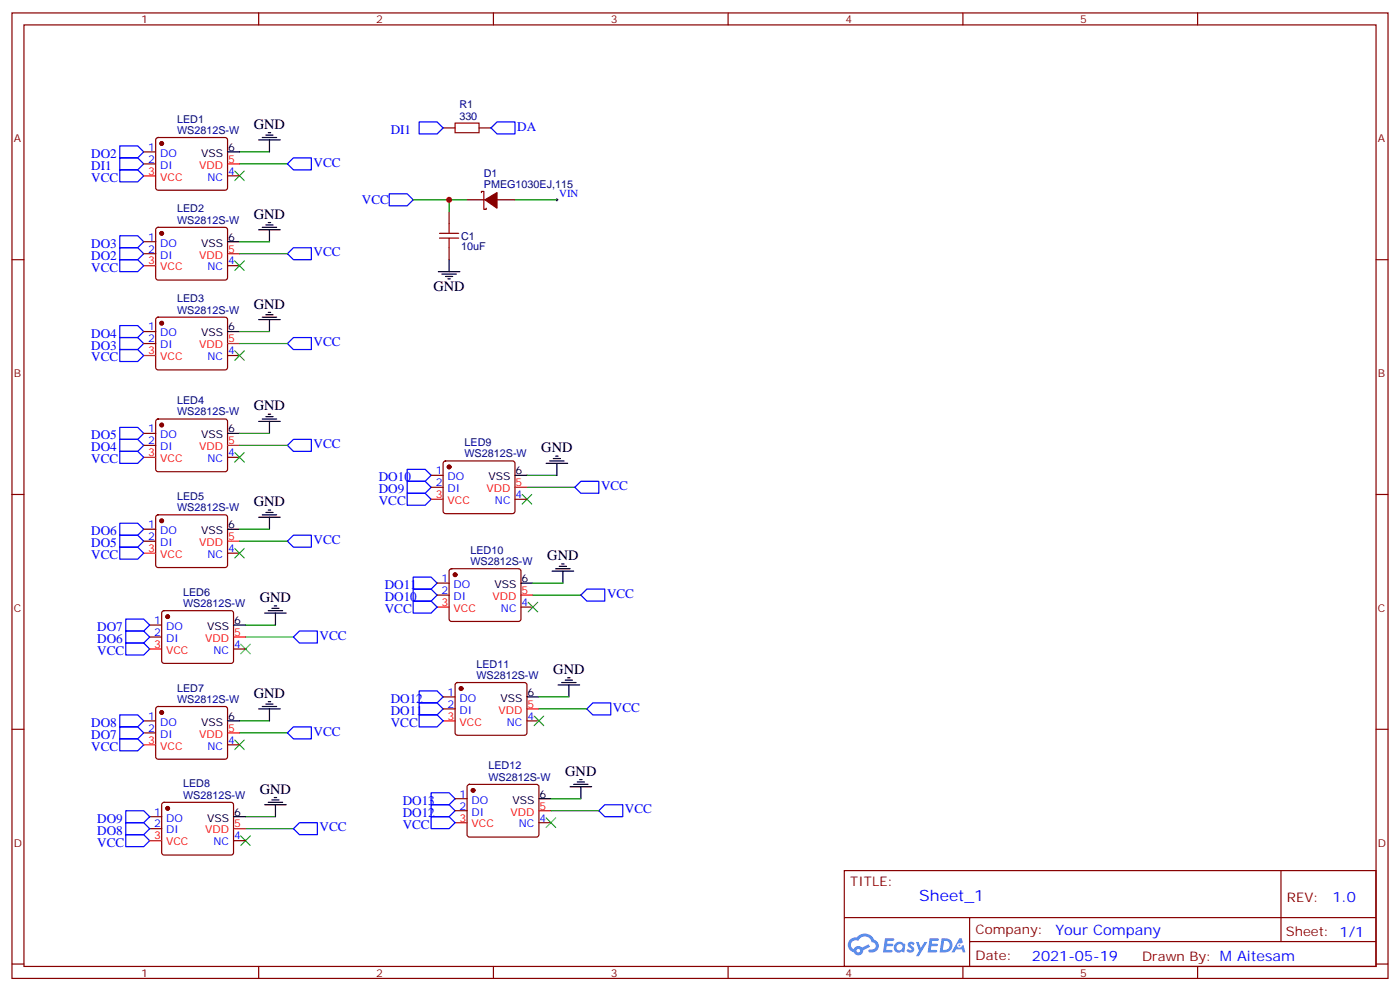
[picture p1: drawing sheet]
<svg xmlns="http://www.w3.org/2000/svg" width="412mm" height="292mm" viewBox="0 0 412 292" stroke-linecap="round" stroke-linejoin="round" font-family="sans-serif">
<g fill="none" stroke="#870000" stroke-width=".35">
<path d="M3.5 3.8h405.4v284.3h-405.4zM7.1 7.3h398.2v277.3h-398.2zM76.2 3.8v3.5M145.3 3.8v3.5M214.5 3.8v3.5M283.6 3.8v3.5M352.8 3.8v3.5M3.5 76.5h3.6M405.3 76.5h3.6M3.5 145.6h3.6M405.3 145.6h3.6M3.5 214.8h3.6"/>
<path d="M405.3 214.8h3.6M248.7 256.4h156.6v28.2h-156.6zM377.3 256.4v20.9M248.7 270.2h156.5M285.6 277.3h119.6M285.6 270.2v14.2M3.5 283.9h3.6M76.2 284.6v3.5M145.3 284.6v3.5M214.5 284.6v3.5M283.6 284.6v3.5M352.8 284.6v3.5"/>
<path d="M405.3 283.9h3.6"/>
</g>
<g fill="#5487ff">
<path d="M267.7 277.6a1.22 1.22 0 0 1 1.7 .2l-.4 .6a.47 .47 0 0 0-.3-.4 .47 .47 0 0 0-.5 .2l.1 .2a1.14 1.14 0 0 1 .8 1.8 1.14 1.14 0 0 1-1.9 0l-.2-.2 .5-.6 .7 .5a.29 .29 0 0 0 .3-.3 .29 .29 0 0 0-.2-.3 1.04 1.04 0 0 1-.6-1.7z"/>
<path d="M260.7 276.3h2.4l.3 .2-.2 .5-1.8 .1-.1 .8h1.5l.3 .4-.3 .4h-1.6l-.2 1.1h1.7l.2 .3-.2 .3-2.6 .1z"/>
<path d="M273.8 276.3h2.4l.3 .2-.1 .5-1.8 .1-.2 .8h1.6l.3 .4-.4 .4h-1.6l-.1 1.1h1.7l.2 .3-.2 .3-2.6 .1z"/>
<path d="M282.6 276.3h.7l.3 1.3-.6 .3a.69 .69 0 0 0-1 .3 .69 .69 0 0 0 .4 .9 .69 .69 0 0 0 .9-.6l.5-.2 .6 2.2h-.8l-.2-.9h-1.8l-.5 .9h-.8z"/>
<path d="M269.8 277.4h.8l.6 1.8 1.1-1.8h.9l-2.6 4.2h-.8l.9-1.5z"/>
<path d="M277.4 276.3l-.6 4.2h1.3a2.11 2.11 0 0 0 2.5-2.1 2.11 2.11 0 0 0-2.5-2.1zM278.1 277.1a1.39 1.39 0 0 1 1.7 1.4 1.39 1.39 0 0 1-1.8 1.3h-.3z"/>
<path d="M263.7 277.9a1.54 1.54 0 0 0-.1 2.2 1.54 1.54 0 0 0 2.2 .1l.6 .3 .3-2.3-.2-.3h-.4a1.49 1.49 0 0 0-2.4 0zM264 278.9a.94 .94 0 0 1 1.8 0 .94 .94 0 0 1-1.8 0z"/>
<path d="M250.4 276.7a2.18 2.18 0 0 0 1.1 3.7 1.44 1.44 0 0 0 1.6 .9 1.44 1.44 0 0 0 1.2-1.4l2-1.1-.5-.7-1.9 1a1.47 1.47 0 0 0-2.4 .4 1.39 1.39 0 0 1-.7-1.9 1.39 1.39 0 0 1 2-.5 2.12 2.12 0 0 1 2.2-1.3 2.12 2.12 0 0 1 1.9 1.7 1.14 1.14 0 0 1 1.1 1.4 1.14 1.14 0 0 1-1.7 .7 .43 .43 0 0 0-.5 .4 .43 .43 0 0 0 .4 .5 1.98 1.98 0 0 0 2.5-1.2 1.98 1.98 0 0 0-1.2-2.6 3.1 3.1 0 0 0-5.3-.6l-.9 .1zM252.3 280a.55 .55 0 0 1 1.1 0 .55 .55 0 0 1-1.1 0z"/>
<circle cx="282.6" cy="278.4" r=".26"/>
</g>
<g fill="none" stroke="#00f" stroke-width=".35">
<path d="M123.5 35.9h5.3l1.7 1.8-1.7 1.7h-5.3zM146.4 35.9h5.3v3.5h-5.3l-1.8-1.7zM35.3 43h5.3l1.7 1.7-1.7 1.8h-5.3zM35.3 46.5h5.3l1.7 1.8-1.7 1.7h-5.3zM35.3 50h5.3l1.7 1.8-1.7 1.8h-5.3zM84.7 48.3l1.7-1.8h5.3v3.5h-5.3zM114.7 57.1h5.2l1.8 1.7-1.8 1.8h-5.2zM35.3 69.4h5.3l1.7 1.8-1.7 1.8h-5.3zM35.3 73h5.3l1.7 1.7-1.7 1.8h-5.3zM35.3 76.5h5.3l1.7 1.7-1.7 1.8h-5.3zM84.7 74.7l1.7-1.7h5.3v3.5h-5.3zM35.3 95.9h5.3l1.7 1.7-1.7 1.8h-5.3z"/>
<path d="M35.3 99.4h5.3l1.7 1.8-1.7 1.7h-5.3zM35.3 102.9h5.3l1.7 1.8-1.7 1.8h-5.3zM84.7 101.2l1.7-1.8h5.3v3.5h-5.3zM35.3 129.4h5.3l1.7 1.8-1.7 1.7h-5.3zM35.3 125.9h5.3l1.7 1.7-1.7 1.8h-5.3zM35.3 132.9h5.3l1.7 1.8-1.7 1.8h-5.3zM84.7 131.2l1.7-1.8h5.3v3.5h-5.3zM119.9 138.2h5.3l1.8 1.8-1.8 1.7h-5.3zM35.3 157.6h5.3l1.7 1.8-1.7 1.7h-5.3zM35.3 154.1h5.3l1.7 1.8-1.7 1.7h-5.3zM84.7 159.4l1.7-1.8h5.3v3.5h-5.3zM119.9 141.7h5.3l1.8 1.8-1.8 1.8h-5.3z"/>
<path d="M119.9 145.3h5.3l1.8 1.7-1.8 1.8h-5.3zM169.3 143.5l1.8-1.8h5.3v3.6h-5.3zM35.3 161.1h5.3l1.7 1.8-1.7 1.8h-5.3zM121.7 170h5.3l1.8 1.7-1.8 1.8h-5.3zM121.7 173.5h5.3l1.8 1.8-1.8 1.7h-5.3zM121.7 177h5.3l1.8 1.8-1.8 1.8h-5.3zM171.1 175.3l1.8-1.8h5.3v3.5h-5.3zM37 189.4h5.3l1.8 1.7-1.8 1.8h-5.3zM37 182.3h5.3l1.8 1.8-1.8 1.7h-5.3zM37 185.8h5.3l1.8 1.8-1.8 1.8h-5.3zM86.4 187.6l1.8-1.8h5.3v3.6h-5.3zM35.3 217.6h5.3l1.7 1.8-1.7 1.7h-5.3z"/>
<path d="M35.3 210.5h5.3l1.7 1.8-1.7 1.8h-5.3zM35.3 214.1h5.3l1.7 1.7-1.7 1.8h-5.3zM84.7 215.8l1.7-1.7h5.3v3.5h-5.3zM123.5 203.5h5.3l1.7 1.7-1.7 1.8h-5.3zM123.5 207h5.3l1.7 1.8-1.7 1.7h-5.3zM123.5 210.5h5.3l1.7 1.8-1.7 1.8h-5.3zM174.6 207h5.3v3.5h-5.3l-1.7-1.7zM37 238.8h5.3l1.8 1.7-1.8 1.8h-5.3zM127 233.5h5.3l1.8 1.7-1.8 1.8h-5.3zM127 237h5.3l1.8 1.8-1.8 1.7h-5.3zM176.4 238.8l1.8-1.8h5.2v3.5h-5.2zM37 245.8h5.3l1.8 1.8-1.8 1.7h-5.3z"/>
<path d="M37 242.3h5.3l1.8 1.8-1.8 1.7h-5.3zM86.4 244.1l1.8-1.8h5.3v3.5h-5.3zM127 240.5h5.3l1.8 1.8-1.8 1.8h-5.3z"/>
</g>
<g fill="#870000" stroke="#870000" stroke-width=".35">
<path d="M142.9 58.8l3.5-2.1v4.6z"/>
<circle cx="139.3" cy="232.8" r=".53"/>
<circle cx="135.8" cy="202.8" r=".53"/>
<circle cx="134.1" cy="169.3" r=".53"/>
<circle cx="132.3" cy="137.5" r=".53"/>
<circle cx="49.4" cy="238.1" r=".53"/>
<circle cx="47.6" cy="209.8" r=".53"/>
<circle cx="49.4" cy="181.6" r=".53"/>
<circle cx="47.6" cy="153.4" r=".53"/>
<circle cx="47.6" cy="125.2" r=".53"/>
<circle cx="47.6" cy="95.2" r=".53"/>
<circle cx="47.6" cy="68.7" r=".53"/>
<circle cx="47.6" cy="42.3" r=".53"/>
</g>
<g fill="none" stroke="#870000" stroke-width=".35">
<path d="M130.5 37.7h3.6M141.1 37.7h3.5M42.3 44.7h3.6M42.3 48.3h3.6M46.1 40.7l.5-.2h19.7l.5 .2 .2 .5v14.4l-.7 .4h-20l-.4-.7v-14.1zM67 51.8h3.6M137.6 58.8h5.3M141.8 56.7v-.3h.7v5.3h.7v-.4M146.4 58.8h5.3M42.3 71.2h3.6M42.3 74.7h3.6M46.1 67.2l.5-.2h19.7l.5 .2 .2 .5v14.3l-.7 .5-20-.1-.4-.6v-14.1z"/>
<path d="M67 78.2h3.6M132.3 62.4v3.5M132.3 73v3.5M42.3 97.6h3.6M46.1 93.6l.5-.2h19.7l.5 .2 .2 .5v14.4l-.7 .4h-20l-.4-.7v-14.1zM42.3 101.2h3.6M67 104.7h3.6M42.3 127.6h3.6M42.3 131.2h3.6M46.1 123.6l.5-.2h19.7l.5 .2 .2 .5v14.4l-.7 .4h-20l-.4-.7v-14.1zM67 134.7h3.6M127 140h3.5"/>
<path d="M130.8 136l.4-.3h19.8l.5 .3 .2 .5-.1 14.3-.6 .5-20-.1-.5-.6v-14.1zM42.3 155.9h3.6M42.3 159.4h3.6M46.1 151.8l.5-.2h19.7l.5 .2 .2 .5v14.4l-.7 .4h-20l-.4-.7v-14.1zM127 143.5h3.5M151.7 147h3.5M67 162.9h3.6M128.8 171.7h3.5M128.8 175.3h3.5M132.5 167.7l.5-.2h19.8l.5 .2 .2 .5-.1 14.4-.6 .4h-20.1l-.4-.7v-14.1zM153.5 178.8h3.5M44.1 184.1h3.5"/>
<path d="M44.1 187.6h3.5M47.9 180.1l.4-.3h19.8l.5 .3 .2 .5-.1 14.3-.6 .5-20-.1-.5-.6v-14.1zM68.8 191.1h3.5M42.3 212.3h3.6M42.3 215.8h3.6M46.1 208.3l.5-.2h19.7l.5 .2 .2 .5v14.4l-.7 .4-20-.1-.4-.6v-14.1zM67 219.4h3.6M130.5 205.2h3.6M130.5 208.8h3.6M134.3 201.2l.5-.2h19.7l.5 .2 .2 .5v14.4l-.7 .4h-20l-.4-.7v-14.1zM155.2 212.3h3.5M47.9 236.5l.4-.2h19.8l.5 .2 .2 .5-.1 14.4-.6 .4-20-.1-.5-.6v-14.1z"/>
<path d="M134.1 235.2h3.5M134.1 238.8h3.5M137.8 231.2l.5-.2h19.7l.5 .2 .2 .5v14.4l-.7 .4h-20l-.4-.7v-14.1zM44.1 240.5h3.5M44.1 244.1h3.5M68.8 247.6h3.5M158.7 242.3h3.6"/>
</g>
<g fill="none" stroke="#f00" stroke-width=".35">
<path d="M42.3 51.8h3.6M67 48.3h3.6M42.3 78.2h3.6M67 74.7h3.6M42.3 104.7h3.6M67 101.2h3.6M42.3 134.7h3.6M67 131.2h3.6M67 159.4h3.6M127 147h3.5M151.7 143.5h3.5M42.3 162.9h3.6"/>
<path d="M128.8 178.8h3.5M153.5 175.3h3.5M44.1 191.1h3.5M68.8 187.6h3.5M42.3 219.4h3.6M67 215.8h3.6M130.5 212.3h3.6M155.2 208.8h3.5M158.7 238.8h3.6M44.1 247.6h3.5M68.8 244.1h3.5M134.1 242.3h3.5"/>
</g>
<g fill="none" stroke="#000" stroke-width=".35">
<path d="M78.3 39.8h2.1M79 39.1h.7M67 44.7h3.6M76.2 41.2h6.3M77.3 40.5h4.2M79.4 41.2v3.5M67 71.2h3.6M76.2 67.7h6.3M77.3 67h4.2M78.3 66.3h2.1M79 65.5h.7M79.4 67.7v3.5"/>
<path d="M132.3 76.5v3.5M67 97.6h3.6M76.2 94.1h6.3M77.3 93.4h4.2M78.3 92.7h2.1M79 92h.7M79.4 94.1v3.5M129.1 80h6.4M130.2 80.7h4.2M131.2 81.4h2.1M131.9 82.1h.7M67 127.6h3.6"/>
<path d="M76.2 124.1h6.3M77.3 123.4h4.2M78.3 122.7h2.1M79 122h.7M79.4 124.1v3.5M151.7 140h3.5M160.9 136.5h6.3M161.9 135.7h4.3M163 135h2.1M163.7 134.3h.7M164 136.5v3.5M67 155.9h3.6"/>
<path d="M76.2 152.3h6.3M77.3 151.6h4.2M78.3 150.9h2.1M79 150.2h.7M79.4 152.3v3.6M79 179.8h4.3M80.1 179.1h2.1M80.8 178.4h.7M153.5 171.7h3.5M162.6 168.2h6.4M163.7 167.5h4.2M164.7 166.8h2.2"/>
<path d="M165.5 166.1h.7M165.8 168.2v3.5M68.8 184.1h3.5M78 180.6h6.3M81.1 180.6v3.5M167.2 199.6h.7M67 212.3h3.6M76.2 208.8h6.3M77.3 208.1h4.2M78.3 207.4h2.1M79 206.7h.7M79.4 208.8v3.5"/>
<path d="M155.2 205.2h3.5M164.4 201.7h6.3M165.5 201h4.2M166.5 200.3h2.1M167.6 201.7v3.5M78 237h6.3M79 236.3h4.3M80.1 235.6h2.1M80.8 234.9h.7M81.1 237v3.5M158.7 235.2h3.6M167.9 231.7h6.4"/>
<path d="M169 231h4.2M170 230.3h2.2M170.7 229.6h.7M171.1 231.7v3.5M68.8 240.5h3.5"/>
</g>
<g fill="none" stroke="#008700" stroke-width=".35">
<path d="M70.6 44.7h8.8M70.6 48.3h14.1M121.7 58.8h10.6M137.6 58.8h-5.3v3.6M151.7 58.8h12.3M70.6 74.7h14.1M70.6 71.2h8.8M70.6 97.6h8.8M70.6 101.2h14.1M70.6 131.2h14.1M70.6 127.6h8.8M155.2 140h8.8"/>
<path d="M70.6 159.4h14.1M70.6 155.9h8.8M155.2 143.5h14.1M157 175.3h14.1M157 171.7h8.8M72.3 184.1h8.8M72.3 187.6h14.1M70.6 212.3h8.8M70.6 215.8h14.1M158.7 208.8h14.2M158.7 205.2h8.9M162.3 238.8h14.1"/>
<path d="M162.3 235.2h8.8M72.3 240.5h8.8M72.3 244.1h14.1"/>
</g>
<g fill="none" stroke="#3c3" stroke-width=".35">
<path d="M69.1 50.4l2.9 2.8M72 50.4l-2.9 2.8M69.1 76.8l2.9 2.9M72 76.8l-2.9 2.9M69.1 103.3l2.9 2.8M72 103.3l-2.9 2.8M69.1 133.3l2.9 2.8M72 133.3l-2.9 2.8M153.8 145.6l2.8 2.8M156.6 145.6l-2.8 2.8M69.1 161.5l2.9 2.8M72 161.5l-2.9 2.8"/>
<path d="M155.6 177.4l2.8 2.8M158.4 177.4l-2.8 2.8M70.9 189.7l2.8 2.8M73.7 189.7l-2.8 2.8M69.1 217.9l2.9 2.9M72 217.9l-2.9 2.9M157.3 210.9l2.9 2.8M160.2 210.9l-2.9 2.8M70.9 246.2l2.8 2.8M73.7 246.2l-2.8 2.8M160.9 240.9l2.8 2.8M163.7 240.9l-2.8 2.8"/>
</g>
<path d="M134.1 36.3h7v2.8h-7zM129.5 70.1h5.6M129.5 68.7h5.6M132.3 65.9v2.8M132.3 70.1v2.9" fill="none" stroke="#a10000" stroke-width=".35"/>
<path d="M163.7 58.8h.7M164 58.5v.7" fill="none" stroke="#000" stroke-width=".29"/>
<circle cx="132.3" cy="58.8" r=".88" fill="#c00"/>
<text font-size="4.6" fill="#00f" x="270.8" y="265.4">Sheet_1</text>
<g font-size="4.2">
<text x="74.8" y="38">GND</text>
<text x="74.8" y="64.4">GND</text>
<text x="127.7" y="85.7">GND</text>
<text x="74.8" y="90.9">GND</text>
<text x="74.8" y="120.9">GND</text>
<text x="159.5" y="133.2">GND</text>
<text x="74.8" y="149.1">GND</text>
<text x="161.2" y="165">GND</text>
<text x="76.6" y="177.3">GND</text>
<text x="163" y="198.5">GND</text>
<text x="74.8" y="205.5">GND</text>
<text x="76.6" y="233.8">GND</text>
<text x="166.5" y="228.5">GND</text>
</g>
<g font-size="4.2" fill="#00f">
<text x="392.5" y="265.7">1.0</text>
<text x="310.9" y="275.2">Your Company</text>
<text x="304" y="283">2021-05-19</text>
</g>
<g font-size="3.9" fill="#00f">
<text x="115.1" y="39.4">DI1</text>
<text x="152.3" y="38.5">DA</text>
<text x="26.9" y="46.5">DO2</text>
<text x="26.9" y="50">DI1</text>
<text x="26.9" y="53.5">VCC</text>
<text x="92.4" y="49.1">VCC</text>
<text x="106.6" y="60.1">VCC</text>
<text x="26.9" y="73">DO3</text>
<text x="26.9" y="76.5">DO2</text>
<text x="92.4" y="75.5">VCC</text>
<text x="26.9" y="80">VCC</text>
<text x="26.9" y="99.4">DO4</text>
<text x="92.4" y="102">VCC</text>
<text x="26.9" y="102.9">DO3</text>
<text x="26.9" y="106.5">VCC</text>
<text x="26.9" y="129.4">DO5</text>
<text x="92.4" y="132">VCC</text>
<text x="26.9" y="132.9">DO4</text>
<text x="26.9" y="136.4">VCC</text>
<text x="111.6" y="141.7">DO10</text>
<text x="111.6" y="145.3">DO9</text>
<text x="111.6" y="148.8">VCC</text>
<text x="177" y="144.3">VCC</text>
<text x="26.9" y="161.1">DO5</text>
<text x="26.9" y="157.6">DO6</text>
<text x="92.4" y="160.2">VCC</text>
<text x="26.9" y="164.7">VCC</text>
<text x="113.3" y="173.5">DO11</text>
<text x="113.3" y="177">DO10</text>
<text x="178.8" y="176.1">VCC</text>
<text x="28.7" y="185.8">DO7</text>
<text x="113.3" y="180.5">VCC</text>
<text x="28.7" y="189.4">DO6</text>
<text x="94.1" y="188.4">VCC</text>
<text x="28.7" y="192.9">VCC</text>
<text x="115.1" y="207">DO12</text>
<text x="180.6" y="209.6">VCC</text>
<text x="26.9" y="214.1">DO8</text>
<text x="115.1" y="210.5">DO11</text>
<text x="115.1" y="214.1">VCC</text>
<text x="26.9" y="221.1">VCC</text>
<text x="26.9" y="217.6">DO7</text>
<text x="92.4" y="216.6">VCC</text>
<text x="118.6" y="237">DO13</text>
<text x="184.1" y="239.6">VCC</text>
<text x="28.7" y="242.3">DO9</text>
<text x="28.7" y="245.8">DO8</text>
<text x="94.1" y="244.9">VCC</text>
<text x="118.6" y="240.5">DO12</text>
<text x="118.6" y="244">VCC</text>
<text x="28.7" y="249.3">VCC</text>
</g>
<g font-size="3.9" fill="#800">
<text x="250.5" y="261">TITLE:</text>
<text x="379.1" y="265.7">REV:</text>
<text x="287.4" y="275.2">Company:</text>
<text x="378.7" y="275.8">Sheet: 1/1</text>
<text x="287.4" y="282.9">Date:</text>
<text x="336.4" y="282.9">Drawn By: M Aitesam</text>
</g>
<g font-size="3.2" fill="#800">
<text x="41.6" y="6.8">1</text>
<text x="110.8" y="6.8">2</text>
<text x="179.9" y="6.8">3</text>
<text x="249.1" y="6.8">4</text>
<text x="318.2" y="6.8">5</text>
<text x="4.1" y="41.9">A</text>
<text x="405.9" y="41.9">A</text>
<text x="4.1" y="111.1">B</text>
<text x="405.9" y="111.1">B</text>
<text x="4.1" y="180.2">C</text>
<text x="405.9" y="180.2">C</text>
<text x="4.1" y="249.3">D</text>
<text x="405.9" y="249.3">D</text>
<text x="41.6" y="287.6">1</text>
<text x="110.8" y="287.6">2</text>
<text x="179.9" y="287.6">3</text>
<text x="249.1" y="287.6">4</text>
<text x="318.2" y="287.6">5</text>
</g>
<g font-size="3.2" fill="#000080">
<text x="135.3" y="35.2">330</text>
<text x="135.3" y="31.9">R1</text>
<text x="52.2" y="39.4">WS2812S-W</text>
<text x="52.2" y="36.1">LED1</text>
<text x="142.5" y="52.1">D1</text>
<text x="142.5" y="55.3">PMEG1030EJ,115</text>
<text x="52.2" y="65.9">WS2812S-W</text>
<text x="52.2" y="62.6">LED2</text>
<text x="135.8" y="70.5">C1</text>
<text x="135.8" y="73.7">10uF</text>
<text x="52.2" y="89">LED3</text>
<text x="52.2" y="92.4">WS2812S-W</text>
<text x="52.2" y="119">LED4</text>
<text x="52.2" y="122.3">WS2812S-W</text>
<text x="136.8" y="131.4">LED9</text>
<text x="136.8" y="134.7">WS2812S-W</text>
<text x="52.2" y="147.2">LED5</text>
<text x="52.2" y="150.6">WS2812S-W</text>
<text x="138.6" y="166.4">WS2812S-W</text>
<text x="138.6" y="163.1">LED10</text>
<text x="53.9" y="178.8">WS2812S-W</text>
<text x="53.9" y="175.5">LED6</text>
<text x="140.4" y="196.6">LED11</text>
<text x="52.2" y="203.7">LED7</text>
<text x="140.3" y="200">WS2812S-W</text>
<text x="52.2" y="207">WS2812S-W</text>
<text x="143.9" y="226.6">LED12</text>
<text x="53.9" y="231.9">LED8</text>
<text x="143.9" y="229.9">WS2812S-W</text>
<text x="53.9" y="235.2">WS2812S-W</text>
</g>
<g font-size="3.2" fill="#00f">
<text x="43.7" y="44.4">1</text>
<text x="43.7" y="47.9">2</text>
<text x="47.2" y="46.1">DO</text>
<text x="47.2" y="49.7">DI</text>
<text x="61.1" y="53.2">NC</text>
<text x="67.2" y="51.4">4</text>
<text x="164.7" y="58">VIN</text>
<text x="43.7" y="70.8">1</text>
<text x="43.7" y="74.4">2</text>
<text x="47.2" y="72.6">DO</text>
<text x="47.2" y="76.1">DI</text>
<text x="67.2" y="77.9">4</text>
<text x="61.1" y="79.7">NC</text>
<text x="43.7" y="97.3">1</text>
<text x="43.7" y="100.8">2</text>
<text x="47.2" y="99.1">DO</text>
<text x="47.2" y="102.6">DI</text>
<text x="61.1" y="106.1">NC</text>
<text x="67.2" y="104.4">4</text>
<text x="43.7" y="127.3">1</text>
<text x="43.7" y="130.8">2</text>
<text x="47.2" y="129">DO</text>
<text x="47.2" y="132.6">DI</text>
<text x="61.1" y="136.1">NC</text>
<text x="67.2" y="134.3">4</text>
<text x="128.3" y="139.6">1</text>
<text x="128.3" y="143.2">2</text>
<text x="131.8" y="141.4">DO</text>
<text x="131.8" y="144.9">DI</text>
<text x="145.8" y="148.4">NC</text>
<text x="151.9" y="146.7">4</text>
<text x="43.7" y="155.5">1</text>
<text x="43.7" y="159">2</text>
<text x="47.2" y="157.3">DO</text>
<text x="47.2" y="160.8">DI</text>
<text x="61.1" y="164.3">NC</text>
<text x="67.2" y="162.6">4</text>
<text x="130.1" y="171.4">1</text>
<text x="133.6" y="173.1">DO</text>
<text x="130.1" y="174.9">2</text>
<text x="133.6" y="176.7">DI</text>
<text x="153.6" y="178.4">4</text>
<text x="45.4" y="183.7">1</text>
<text x="48.9" y="185.5">DO</text>
<text x="147.6" y="180.2">NC</text>
<text x="45.4" y="187.3">2</text>
<text x="48.9" y="189">DI</text>
<text x="69" y="190.8">4</text>
<text x="62.9" y="192.5">NC</text>
<text x="131.9" y="204.9">1</text>
<text x="131.9" y="208.4">2</text>
<text x="135.4" y="206.7">DO</text>
<text x="43.7" y="211.9">1</text>
<text x="43.7" y="215.5">2</text>
<text x="47.2" y="213.7">DO</text>
<text x="135.4" y="210.2">DI</text>
<text x="149.3" y="213.7">NC</text>
<text x="155.4" y="211.9">4</text>
<text x="47.2" y="217.2">DI</text>
<text x="61.1" y="220.8">NC</text>
<text x="67.2" y="219">4</text>
<text x="135.4" y="234.9">1</text>
<text x="135.4" y="238.4">2</text>
<text x="138.9" y="236.6">DO</text>
<text x="45.4" y="240.2">1</text>
<text x="45.4" y="243.7">2</text>
<text x="48.9" y="241.9">DO</text>
<text x="48.9" y="245.5">DI</text>
<text x="138.9" y="240.2">DI</text>
<text x="152.9" y="243.7">NC</text>
<text x="158.9" y="241.9">4</text>
<text x="62.9" y="249">NC</text>
<text x="69" y="247.2">4</text>
</g>
<g font-size="3.2">
<text x="59.2" y="46.1">VSS</text>
<text x="67.2" y="44.4">6</text>
<text x="67.2" y="70.8">6</text>
<text x="59.2" y="72.6">VSS</text>
<text x="59.2" y="99.1">VSS</text>
<text x="67.2" y="97.3">6</text>
<text x="59.2" y="129">VSS</text>
<text x="67.2" y="127.3">6</text>
<text x="143.9" y="141.4">VSS</text>
<text x="151.9" y="139.6">6</text>
<text x="67.2" y="155.5">6</text>
<text x="59.2" y="157.3">VSS</text>
<text x="145.6" y="173.1">VSS</text>
<text x="153.6" y="171.4">6</text>
<text x="61" y="185.5">VSS</text>
<text x="69" y="183.7">6</text>
<text x="147.4" y="206.7">VSS</text>
<text x="155.4" y="204.9">6</text>
<text x="59.2" y="213.7">VSS</text>
<text x="67.2" y="211.9">6</text>
<text x="150.9" y="236.6">VSS</text>
<text x="158.9" y="234.9">6</text>
<text x="61" y="241.9">VSS</text>
<text x="69" y="240.2">6</text>
</g>
<g font-size="3.2" fill="#f00">
<text x="67.2" y="47.9">5</text>
<text x="43.7" y="51.4">3</text>
<text x="47.2" y="53.2">VCC</text>
<text x="58.7" y="49.7">VDD</text>
<text x="43.7" y="77.9">3</text>
<text x="58.7" y="76.1">VDD</text>
<text x="67.2" y="74.4">5</text>
<text x="47.2" y="79.7">VCC</text>
<text x="67.2" y="100.8">5</text>
<text x="43.7" y="104.4">3</text>
<text x="47.2" y="106.1">VCC</text>
<text x="58.7" y="102.6">VDD</text>
<text x="67.2" y="130.8">5</text>
<text x="43.7" y="134.3">3</text>
<text x="47.2" y="136.1">VCC</text>
<text x="58.7" y="132.6">VDD</text>
<text x="151.9" y="143.2">5</text>
<text x="128.3" y="146.7">3</text>
<text x="131.8" y="148.4">VCC</text>
<text x="143.3" y="144.9">VDD</text>
<text x="58.7" y="160.8">VDD</text>
<text x="67.2" y="159">5</text>
<text x="43.7" y="162.6">3</text>
<text x="47.2" y="164.3">VCC</text>
<text x="130.1" y="178.4">3</text>
<text x="145.1" y="176.7">VDD</text>
<text x="153.6" y="174.9">5</text>
<text x="133.6" y="180.2">VCC</text>
<text x="45.4" y="190.8">3</text>
<text x="60.4" y="189">VDD</text>
<text x="69" y="187.3">5</text>
<text x="48.9" y="192.5">VCC</text>
<text x="155.4" y="208.4">5</text>
<text x="67.2" y="215.5">5</text>
<text x="131.9" y="211.9">3</text>
<text x="135.4" y="213.7">VCC</text>
<text x="146.9" y="210.2">VDD</text>
<text x="43.7" y="219">3</text>
<text x="47.2" y="220.8">VCC</text>
<text x="58.7" y="217.2">VDD</text>
<text x="158.9" y="238.4">5</text>
<text x="60.4" y="245.5">VDD</text>
<text x="69" y="243.7">5</text>
<text x="135.4" y="241.9">3</text>
<text x="138.9" y="243.7">VCC</text>
<text x="150.4" y="240.2">VDD</text>
<text x="45.4" y="247.2">3</text>
<text x="48.9" y="249">VCC</text>
</g>
</svg>
